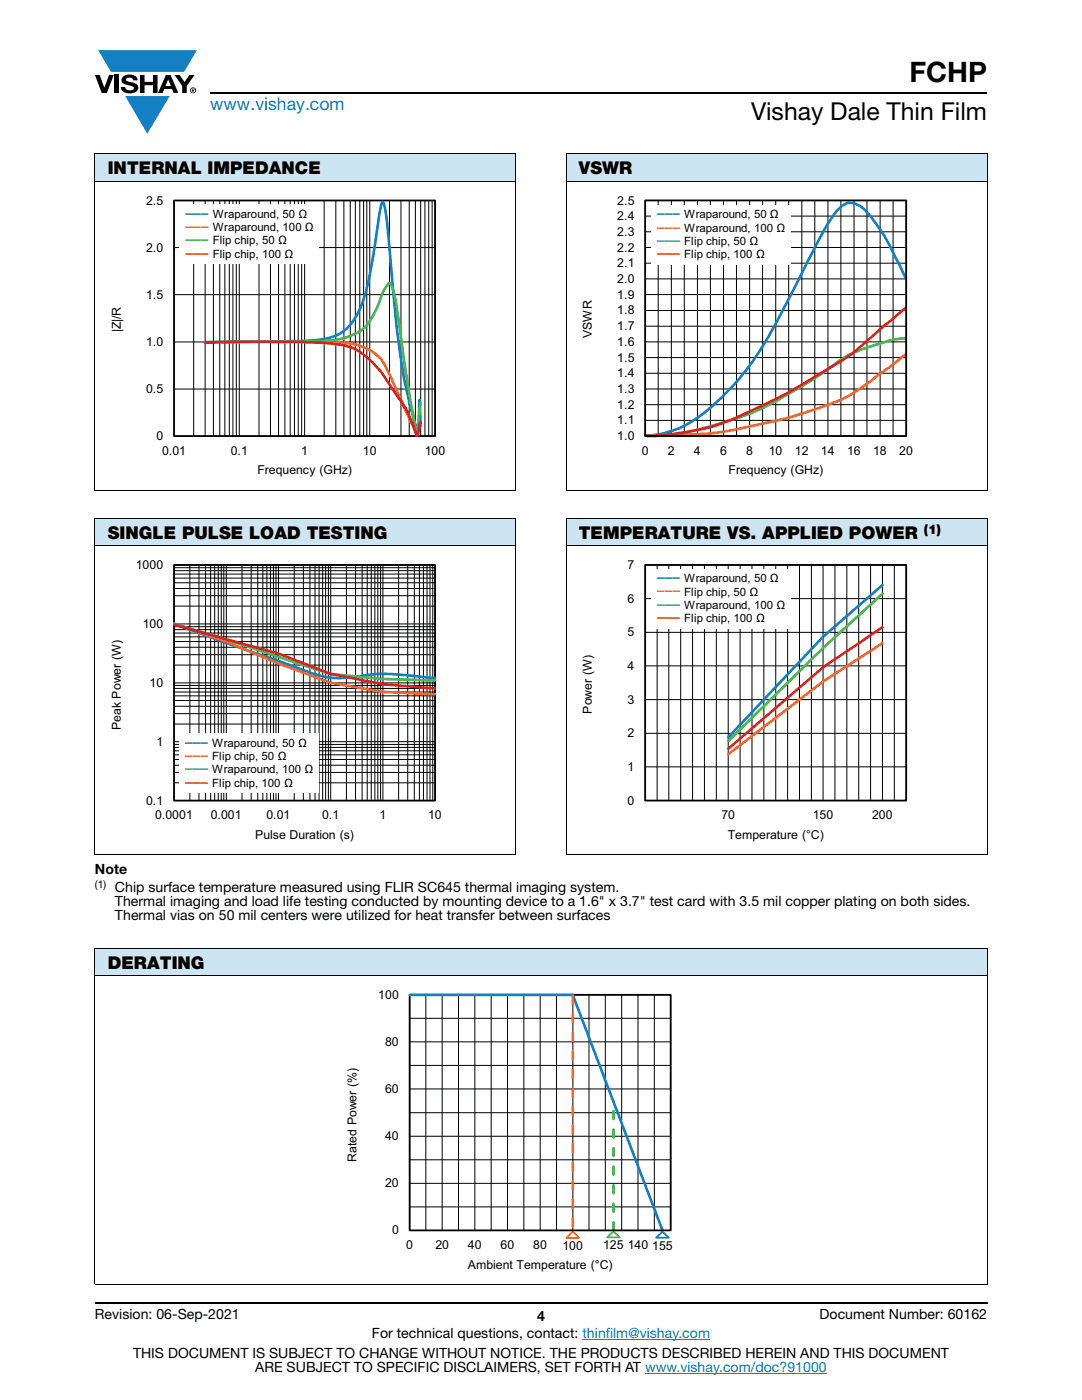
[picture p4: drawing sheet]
<svg xmlns="http://www.w3.org/2000/svg" width="216mm" height="279mm" viewBox="0 0 216 279" stroke-linecap="round" stroke-linejoin="round" font-family="sans-serif">
<g fill="#147fc3">
<path d="M19.6 10h19.7l-2.6 4.3h-1.1h-13.5z"/>
<path d="M25 19.2h8.9l-4.5 7.5z"/>
</g>
<g fill="#000">
<path d="M18.9 15h1l.9 2.5 1-2.5h.9l-1.4 3.6h-1zM22.9 15h.9v3.6h-.9zM24.6 15.3a2.1 2.1 0 0 1 2.8 .3l.1 .4h-.9a.79 .79 0 0 0-.7-.5 .79 .79 0 0 0-.8 .4l.3 .3 1 .2a1.08 1.08 0 0 1 1.2 1 1.08 1.08 0 0 1-1.1 1.2 1.73 1.73 0 0 1-2.4-1.2h.9a.96 .96 0 0 0 .8 .6 .96 .96 0 0 0 .9-.4 1.31 1.31 0 0 0-1.2-.6 1.03 1.03 0 0 1-1.1-.6 1.03 1.03 0 0 1 .2-1.1zM27.9 15h.9v1.3h1.7v-1.3h.9v3.6h-.9v-1.6h-1.7v1.6h-.9zM34.8 15h1.1l.9 1.4 1-1.4h1l-1.5 2.2v1.4h-.9v-1.4z"/>
<path d="M33.6 15.9l.5 1.3h-1.1zM33.1 15l-1.6 3.6h1l.3-.8h1.5l.3 .8h1l-1.6-3.6z"/>
<path d="M38.4 17.8h.2v.2h-.2zM38.3 17.7v.7h.1v-.3l.4 .3-.2-.3 .2-.2-.1-.2z"/>
<path d="M38.1 18a.46 .46 0 0 1 .9 0 .46 .46 0 0 1-.9 0zM37.9 18a.6 .6 0 0 0 1.2 0 .6 .6 0 0 0-1.2 0z"/>
</g>
<path d="M42 18.6h155M18.9 260h178.1" fill="none" stroke="#000" stroke-width=".36"/>
<path d="M116.2 267.3h25.5M128.7 274h36.3" fill="none" stroke="#067ec4" stroke-width=".2"/>
<g fill="#cde5f3">
<path d="M18.9 30.7h84.1v5.5h-84.1z"/>
<path d="M18.9 103.4h84.1v5.5h-84.1z"/>
</g>
<g fill="none" stroke="#000" stroke-width=".2">
<path d="M18.9 30.7h84.1M18.9 36.2h84.1M18.9 30.8v66.9M103 30.8v66.9M34.8 40h52v47h-52zM34.8 58.8h52M34.8 49.4h52M38.6 40v47M40.9 40v47M42.6 40v47M43.9 40v47M44.9 40v47"/>
<path d="M45.8 40v47M46.5 40v47M47.2 40v47M47.7 40v47M51.7 40v47M54 40v47M55.6 40v47M56.8 40v47M57.9 40v47M58.8 40v47M59.5 40v47M60.2 40v47"/>
<path d="M60.8 40v47M64.7 40v47M67 40v47M68.6 40v47M69.9 40v47M70.9 40v47M71.8 40v47M72.6 40v47M73.2 40v47M73.8 40v47M77.7 40v47M80 40v47"/>
<path d="M81.7 40v47M82.9 40v47M83.9 40v47M84.8 40v47M85.6 40v47M86.2 40v47M34.8 77.6h52M34.8 68.2h52M18.9 97.8h84.1M18.9 103.4h84.1M18.9 108.9h84.1M18.9 103.5v66.9"/>
<path d="M103 103.5v66.9M18.9 170.5h84.1"/>
</g>
<path d="M34.7 40h52.1v47h-52.1z" fill="none" stroke="#000" stroke-width=".35"/>
<path d="M41 68.3l15.6-.2a50.3 50.3 0 0 0 8.8-.6 9.1 9.1 0 0 0 6.5-6 62.4 62.4 0 0 0 3.1-14.2l1-6 .3-1 .2 .1a52.2 52.2 0 0 1 1.3 10.4l.8 8.7a116.7 116.7 0 0 0 2.5 18.1l.6 2.9 1.3 4.6 .3 1.5 .2-1 .2-5.8 .2 4.7" fill="none" stroke="#147fc3" stroke-width=".53"/>
<path d="M41 68.3l10.1-.1 16.2 .2a11.4 11.4 0 0 1 5.2 .9l2.1 1 1.6 1.5 1.6 3 2.7 6.3 1.3 2.8 .6 .9 .8 2a1.82 1.82 0 0 0 .4-1.5l.2-1 .1 .7" fill="none" stroke="#f16b22" stroke-width=".53"/>
<path d="M41 68.3l17.1-.1a42.5 42.5 0 0 0 10.8-.8 8.7 8.7 0 0 0 6.2-5.6l.5-1.2a10.8 10.8 0 0 1 1.8-3.9l.1-.1a.49 .49 0 0 1 .7 .5 26.6 26.6 0 0 1 1.4 7.1l1.4 10.4 2.1 12.3 .4-2.2 .4-4.4" fill="none" stroke="#48b74e" stroke-width=".53"/>
<path d="M41 68.3l15.6-.1 8.2 .2a13.8 13.8 0 0 1 7.1 1.9 23.4 23.4 0 0 1 6.6 7.6l1.4 2 1.5 2.4 1 2.4 .8 2.3 .7-2.8" fill="none" stroke="#ee1f23" stroke-width=".53"/>
<path d="M35.8 40.8h27.9v12h-27.9z" fill="#fff"/>
<g fill="none" stroke="#000" stroke-width=".2">
<path d="M34.8 118.9h52M34.8 117.4h52M34.8 116.3h52M34.8 115.4h52M34.8 114.6h52M34.8 113.9h52M34.8 113.3h52M34.8 112.8h52v47h-52zM37.9 112.8v47M39.7 112.8v47M41 112.8v47M42 112.8v47"/>
<path d="M42.8 112.8v47M43.6 112.8v47M44.1 112.8v47M44.7 112.8v47M45.2 112.8v47M48.3 112.8v47M50.1 112.8v47M51.4 112.8v47M52.4 112.8v47M53.2 112.8v47M54 112.8v47M54.6 112.8v47"/>
<path d="M55.1 112.8v47M55.6 112.8v47M58.7 112.8v47M60.5 112.8v47M61.8 112.8v47M62.9 112.8v47M63.7 112.8v47M64.4 112.8v47M65 112.8v47M65.5 112.8v47M66 112.8v47M69.1 112.8v47"/>
<path d="M70.9 112.8v47M72.3 112.8v47M73.3 112.8v47M74.1 112.8v47M74.8 112.8v47M75.4 112.8v47M75.9 112.8v47M76.4 112.8v47M79.5 112.8v47M81.4 112.8v47M82.7 112.8v47M83.7 112.8v47"/>
<path d="M84.5 112.8v47M85.2 112.8v47M85.8 112.8v47M86.4 112.8v47M34.8 139.8h52M34.8 138.9h52M34.8 138.1h52M34.8 137.4h52M34.8 136.8h52M34.8 132.7h52M34.8 130.7h52M34.8 129.2h52"/>
<path d="M34.8 128h52M34.8 127.1h52M34.8 126.3h52M34.8 125.7h52M34.8 125.1h52M34.8 121h52M34.8 136.3h52M34.8 124.5h52M34.8 156.2h52M34.8 154.2h52M34.8 152.7h52M34.8 151.6h52"/>
<path d="M34.8 150.6h52M34.8 149.8h52M34.8 149.2h52M34.8 148.6h52M34.8 144.5h52M34.8 142.4h52M34.8 140.9h52M34.8 148h52"/>
</g>
<path d="M34.7 112.8h52.1v47h-52.1z" fill="none" stroke="#000" stroke-width=".35"/>
<path d="M34.7 124.5l21.9 7.8a36.7 36.7 0 0 0 10.4 3h2.1a47.1 47.1 0 0 1 9.6-.7l8.1 .7" fill="none" stroke="#147fc3" stroke-width=".53"/>
<path d="M34.7 124.4l10.4 3.7 10.5 4.3 10.4 3.9 10.4 1.8 10.4 .5" fill="none" stroke="#f16b22" stroke-width=".53"/>
<path d="M34.7 124.5l10.4 3.1 20.9 6.9 10.4 1 10.4 .3" fill="none" stroke="#48b74e" stroke-width=".53"/>
<path d="M34.7 124.7l20.9 5.7 10.4 4.1 10.4 2.1 10.4 .8" fill="none" stroke="#ee1f23" stroke-width=".53"/>
<path d="M35.7 146.4h27.9v11.9h-27.9z" fill="#fff"/>
<g fill="#cde5f3">
<path d="M112.9 30.7h84.1v5.5h-84.1z"/>
<path d="M112.9 103.4h84.1v5.5h-84.1z"/>
</g>
<g fill="none" stroke="#000" stroke-width=".2">
<path d="M112.9 30.7h84.1M112.9 36.2h84.1M112.9 30.8v66.9M128.8 40h52v47h-52zM131.3 40v47M134 40v47M136.5 40v47M139.2 40v47M141.8 40v47M144.4 40v47M147 40v47M149.6 40v47"/>
<path d="M152.2 40v47M154.8 40v47M157.4 40v47M160 40v47M162.6 40v47M165.2 40v47M167.8 40v47M170.4 40v47M173 40v47M175.6 40v47M178.2 40v47M197 30.8v66.9"/>
<path d="M128.8 58.8h52M128.8 55.7h52M128.8 52.5h52M128.8 49.4h52M128.8 46.3h52M128.8 43.1h52M128.8 77.6h52M128.8 74.5h52M128.8 71.4h52M128.8 68.2h52M128.8 65.1h52M128.8 62h52"/>
<path d="M112.9 97.8h84.1M128.8 83.9h52M128.8 80.8h52M112.9 103.4h84.1M112.9 108.9h84.1M112.9 103.5v66.9M197 103.5v66.9M112.9 170.5h84.1"/>
</g>
<path d="M180.8 55.5a81.9 81.9 0 0 0-5.5-10.2l-.4-.5a14.1 14.1 0 0 0-3.5-3.8 2.79 2.79 0 0 0-3.9 .6 36.3 36.3 0 0 0-5.4 8.8l-3.1 6.1a113.8 113.8 0 0 1-10.1 17.4 45 45 0 0 1-11.7 10.7 17.8 17.8 0 0 1-8.4 2.3" fill="none" stroke="#147fc3" stroke-width=".53"/>
<path d="M180.8 70.7l-3.5 2.7-1.6 1.1a32.5 32.5 0 0 1-10.1 6.1l-1.6 .6a78.6 78.6 0 0 1-14.4 3.9 85.1 85.1 0 0 1-20 1.9l-.8-.1" fill="none" stroke="#f16b22" stroke-width=".53"/>
<path d="M180.8 67.5a24.7 24.7 0 0 0-7.5 1.8 23.4 23.4 0 0 0-8.5 4.6l-4.6 3.1a66.2 66.2 0 0 1-13.7 6.7 60 60 0 0 1-12.8 3l-3.3 .3-1.6-.1" fill="none" stroke="#48b74e" stroke-width=".53"/>
<path d="M180.8 61.4l-4.4 3.6a54.3 54.3 0 0 1-11 8.5l-2.5 1.5a108.8 108.8 0 0 1-20.8 10.1l-4.9 1.1a51.4 51.4 0 0 1-8 .8l-.4-.2" fill="none" stroke="#ee1f23" stroke-width=".53"/>
<path d="M129.9 40.9h27.9v11.9h-27.9z" fill="#fff"/>
<path d="M128.7 40h52.1v47h-52.1zM128.7 112.8h52.1v47h-52.1z" fill="none" stroke="#000" stroke-width=".35"/>
<g fill="none" stroke="#000" stroke-width=".2">
<path d="M128.8 112.7h52v47.1h-52zM128.8 119.5h52M131.1 112.7v47.1M133.5 112.7v47.1M135.8 112.7v47.1M138.2 112.7v47.1M140.6 112.7v47.1M142.9 112.7v47.1M145.3 112.7v47.1M147.7 112.7v47.1M150 112.7v47.1M152.4 112.7v47.1"/>
<path d="M154.8 112.7v47.1M157.2 112.7v47.1M159.5 112.7v47.1M161.9 112.7v47.1M164.2 112.7v47.1M166.6 112.7v47.1M169 112.7v47.1M171.3 112.7v47.1M173.7 112.7v47.1M176.1 112.7v47.1M178.5 112.7v47.1M128.8 139.6h52"/>
<path d="M128.8 132.9h52M128.8 126.2h52M128.8 153h52M128.8 146.4h52"/>
</g>
<path d="M176.1 116.7l-11.8 10.4-19 20" fill="none" stroke="#147fc3" stroke-width=".53"/>
<path d="M176.1 118.5l-11.8 10.8-19 18.6" fill="none" stroke="#48b74e" stroke-width=".53"/>
<path d="M176.1 128.3l-11.8 7.7-19 14.5" fill="none" stroke="#f16b22" stroke-width=".53"/>
<path d="M176.1 125.2l-11.8 8-19 16.2" fill="none" stroke="#ee1f23" stroke-width=".53"/>
<path d="M129.9 113.5h27.9v11.9h-27.9z" fill="#fff"/>
<path d="M18.9 189.2h178.1v5.5h-178.1z" fill="#cde5f3"/>
<g fill="none" stroke="#000" stroke-width=".2">
<path d="M18.9 189.2h178.1M18.9 194.7h178.1M18.9 189.3v66.9M81.8 198.5h52v47.1h-52zM85 198.5v47.1M88.2 198.5v47.1M91.5 198.5v47.1M94.7 198.5v47.1M98 198.5v47.1M101.3 198.5v47.1M104.5 198.5v47.1M107.8 198.5v47.1"/>
<path d="M111 198.5v47.1M114.3 198.5v47.1M117.5 198.5v47.1M120.8 198.5v47.1M124 198.5v47.1M127.3 198.5v47.1M130.6 198.5v47.1M197 189.3v66.9M81.8 212.6h52M81.8 203.2h52M81.8 217.3h52M81.8 207.9h52"/>
<path d="M81.8 231.5h52M81.8 222.1h52M81.8 236.2h52M81.8 226.8h52M18.9 256.3h178.1M81.8 240.9h52"/>
</g>
<path d="M81.8 198.6h32.5l17.9 46.9" fill="none" stroke="#147fc3" stroke-width=".53"/>
<path d="M122.4 245.5v-25.8" fill="none" stroke="#48b74e" stroke-width=".53" stroke-dasharray="1.6 2.1"/>
<path d="M121.1 247l1.3-1.3 1.3 1.3z" fill="none" stroke="#48b74e" stroke-width=".35"/>
<path d="M113 247l1.3-1.2 1.2 1.2z" fill="none" stroke="#f16b22" stroke-width=".35"/>
<path d="M130.9 247l1.3-1.2 1.3 1.2z" fill="none" stroke="#147fc3" stroke-width=".35"/>
<path d="M81.7 198.5h52.1v47.1h-52.1z" fill="none" stroke="#000" stroke-width=".35"/>
<path d="M114.3 198.7v46.8" fill="none" stroke="#f16b22" stroke-width=".53" stroke-dasharray="1.6 2.1"/>
<text font-size="5.6" x="181.5" y="16.4">FCHP</text>
<text font-size="4.9" x="149.9" y="24">Vishay Dale Thin Film</text>
<text font-size="3.5" fill="#067ec4" x="42" y="21.9">www.vishay.com</text>
<g font-size="3.5">
<text x="21.5" y="34.8">INTERNAL IMPEDANCE</text>
<text x="115.5" y="34.8">VSWR</text>
<text x="21.5" y="107.5">SINGLE PULSE LOAD TESTING</text>
<text x="115.5" y="107.5">TEMPERATURE VS. APPLIED POWER</text>
<text x="21.5" y="193.3">DERATING</text>
</g>
<g font-size="2.8">
<text x="18.9" y="174.5">Note</text>
<text x="22.9" y="178.1">Chip surface temperature measured using FLIR SC645 thermal imaging system.</text>
<text x="22.9" y="180.9">Thermal imaging and load life testing conducted by mounting device to a 1.6&quot; x 3.7&quot; test card with 3.5 mil copper plating on both sides.</text>
<text x="22.9" y="183.7">Thermal vias on 50 mil centers were utilized for heat transfer between surfaces</text>
<text x="18.9" y="263.3">Revision: 06-Sep-2021</text>
<text x="107.2" y="263.6">4</text>
<text x="163.6" y="263.3">Document Number: 60162</text>
<text x="74.2" y="267.1">For technical questions, contact: thinfilm@vishay.com</text>
<text x="26.5" y="271">THIS DOCUMENT IS SUBJECT TO CHANGE WITHOUT NOTICE. THE PRODUCTS DESCRIBED HEREIN AND THIS DOCUMENT</text>
<text x="50.9" y="273.8">ARE SUBJECT TO SPECIFIC DISCLAIMERS, SET FORTH AT www.vishay.com/doc?91000</text>
</g>
<text font-size="2.6" x="184.4" y="106.5">(1)</text>
<g font-size="2.5">
<text x="29.2" y="40.8">2.5</text>
<text x="123.2" y="40.8">2.5</text>
<text x="123.2" y="47.1">2.3</text>
<text x="123.2" y="43.9">2.4</text>
<text x="29.2" y="50.2">2.0</text>
<text x="123.2" y="53.3">2.1</text>
<text x="123.2" y="50.2">2.2</text>
<text x="29.2" y="59.6">1.5</text>
<text x="123.2" y="59.6">1.9</text>
<text x="123.2" y="56.5">2.0</text>
<text x="123.2" y="65.9">1.7</text>
<text x="123.2" y="62.7">1.8</text>
<text x="24.1" y="66.3" transform="rotate(-90 24.1 66.3)">|Z|/R</text>
<text x="29.2" y="69">1.0</text>
<text x="118.1" y="67.5" transform="rotate(-90 118.1 67.5)">VSWR</text>
<text x="123.2" y="69">1.6</text>
<text x="123.2" y="75.3">1.4</text>
<text x="123.2" y="72.1">1.5</text>
<text x="29.2" y="78.4">0.5</text>
<text x="123.2" y="81.5">1.2</text>
<text x="123.2" y="78.4">1.3</text>
<text x="31.2" y="87.8">0</text>
<text x="123.2" y="87.8">1.0</text>
<text x="123.2" y="84.7">1.1</text>
<text x="32.3" y="90.8">0.01</text>
<text x="46" y="90.8">0.1</text>
<text x="51.4" y="94.7">Frequency (GHz)</text>
<text x="60.1" y="90.8">1</text>
<text x="72.4" y="90.8">10</text>
<text x="84.8" y="90.8">100</text>
<text x="128" y="90.8">0</text>
<text x="133.3" y="90.8">2</text>
<text x="138.5" y="90.8">4</text>
<text x="143.7" y="90.8">6</text>
<text x="145.4" y="94.7">Frequency (GHz)</text>
<text x="148.9" y="90.8">8</text>
<text x="153.4" y="90.8">10</text>
<text x="158.6" y="90.8">12</text>
<text x="163.8" y="90.8">14</text>
<text x="169" y="90.8">16</text>
<text x="174.2" y="90.8">18</text>
<text x="179.4" y="90.8">20</text>
<text x="27.1" y="113.6">1000</text>
<text x="125.2" y="113.5">7</text>
<text x="28.5" y="125.3">100</text>
<text x="125.2" y="120.3">6</text>
<text x="125.2" y="127">5</text>
<text x="29.9" y="137.1">10</text>
<text x="125.2" y="133.7">4</text>
<text x="118.1" y="142.4" transform="rotate(-90 118.1 142.4)">Power (W)</text>
<text x="125.2" y="140.4">3</text>
<text x="24.1" y="145.7" transform="rotate(-90 24.1 145.7)">Peak Power (W)</text>
<text x="31.2" y="148.8">1</text>
<text x="125.2" y="147.1">2</text>
<text x="125.2" y="153.8">1</text>
<text x="29.2" y="160.6">0.1</text>
<text x="125.2" y="160.6">0</text>
<text x="30.9" y="163.5">0.0001</text>
<text x="42.1" y="163.5">0.001</text>
<text x="50.9" y="167.4">Pulse Duration (s)</text>
<text x="53.2" y="163.5">0.01</text>
<text x="64.3" y="163.5">0.1</text>
<text x="75.7" y="163.5">1</text>
<text x="85.4" y="163.5">10</text>
<text x="143.9" y="163.5">70</text>
<text x="145.2" y="167.4">Temperature (°C)</text>
<text x="162.2" y="163.5">150</text>
<text x="174" y="163.5">200</text>
<text x="75.5" y="199.3">100</text>
<text x="76.9" y="208.7">80</text>
<text x="76.9" y="218.1">60</text>
<text x="76.9" y="227.5">40</text>
<text x="71.1" y="231.9" transform="rotate(-90 71.1 231.9)">Rated Power (%)</text>
<text x="76.9" y="236.9">20</text>
<text x="78.2" y="246.3">0</text>
<text x="81" y="249.3">0</text>
<text x="86.9" y="249.3">20</text>
<text x="93.4" y="249.3">40</text>
<text x="99.9" y="249.3">60</text>
<text x="106.4" y="249.3">80</text>
<text x="112.2" y="249.4">100</text>
<text x="120.4" y="249.3">125</text>
<text x="125.3" y="249.3">140</text>
<text x="130.1" y="249.4">155</text>
<text x="93.3" y="253.2">Ambient Temperature (°C)</text>
</g>
<g font-size="2.5" fill="#fff">
<text x="55.8" y="37.5">Axis Title</text>
<text x="149.8" y="37.5">Axis Title</text>
<text x="55.8" y="110.3">Axis Title</text>
<text x="149.8" y="110.3">Axis Title</text>
<text x="102.8" y="196.1">Axis Title</text>
</g>
<g font-size="2.3">
<text x="42.5" y="43.5">Wraparound, 50 Ω</text>
<text x="42.5" y="46.2">Wraparound, 100 Ω</text>
<text x="136.5" y="43.6">Wraparound, 50 Ω</text>
<text x="136.5" y="46.2">Wraparound, 100 Ω</text>
<text x="42.5" y="48.8">Flip chip, 50 Ω</text>
<text x="42.5" y="51.5">Flip chip, 100 Ω</text>
<text x="136.5" y="48.9">Flip chip, 50 Ω</text>
<text x="136.5" y="51.5">Flip chip, 100 Ω</text>
<text x="136.5" y="116.2">Wraparound, 50 Ω</text>
<text x="136.5" y="118.9">Flip chip, 50 Ω</text>
<text x="136.5" y="121.5">Wraparound, 100 Ω</text>
<text x="136.5" y="124.1">Flip chip, 100 Ω</text>
<text x="42.4" y="149.1">Wraparound, 50 Ω</text>
<text x="42.4" y="151.7">Flip chip, 50 Ω</text>
<text x="42.4" y="154.3">Wraparound, 100 Ω</text>
<text x="42.4" y="157">Flip chip, 100 Ω</text>
</g>
<text font-size="2.1" x="18.9" y="177.2">(1)</text>
<g font-size="1.5" fill="#147fc3">
<text x="37" y="43.1">▬▬▬</text>
<text x="131.1" y="43.2">▬▬▬</text>
<text x="131.1" y="115.8">▬▬▬</text>
<text x="36.9" y="148.7">▬▬▬</text>
</g>
<g font-size="1.5" fill="#f16b22">
<text x="37" y="45.7">▬▬▬</text>
<text x="131.1" y="45.8">▬▬▬</text>
<text x="131.1" y="118.4">▬▬▬</text>
<text x="36.9" y="151.3">▬▬▬</text>
</g>
<g font-size="1.5" fill="#48b74e">
<text x="37" y="48.4">▬▬▬</text>
<text x="131.1" y="48.4">▬▬▬</text>
<text x="131.1" y="121.1">▬▬▬</text>
<text x="36.9" y="153.9">▬▬▬</text>
</g>
<g font-size="1.5" fill="#ee1f23">
<text x="37" y="51">▬▬▬</text>
<text x="131.1" y="51.1">▬▬▬</text>
<text x="131.1" y="123.7">▬▬▬</text>
<text x="36.9" y="156.6">▬▬▬</text>
</g>
</svg>
